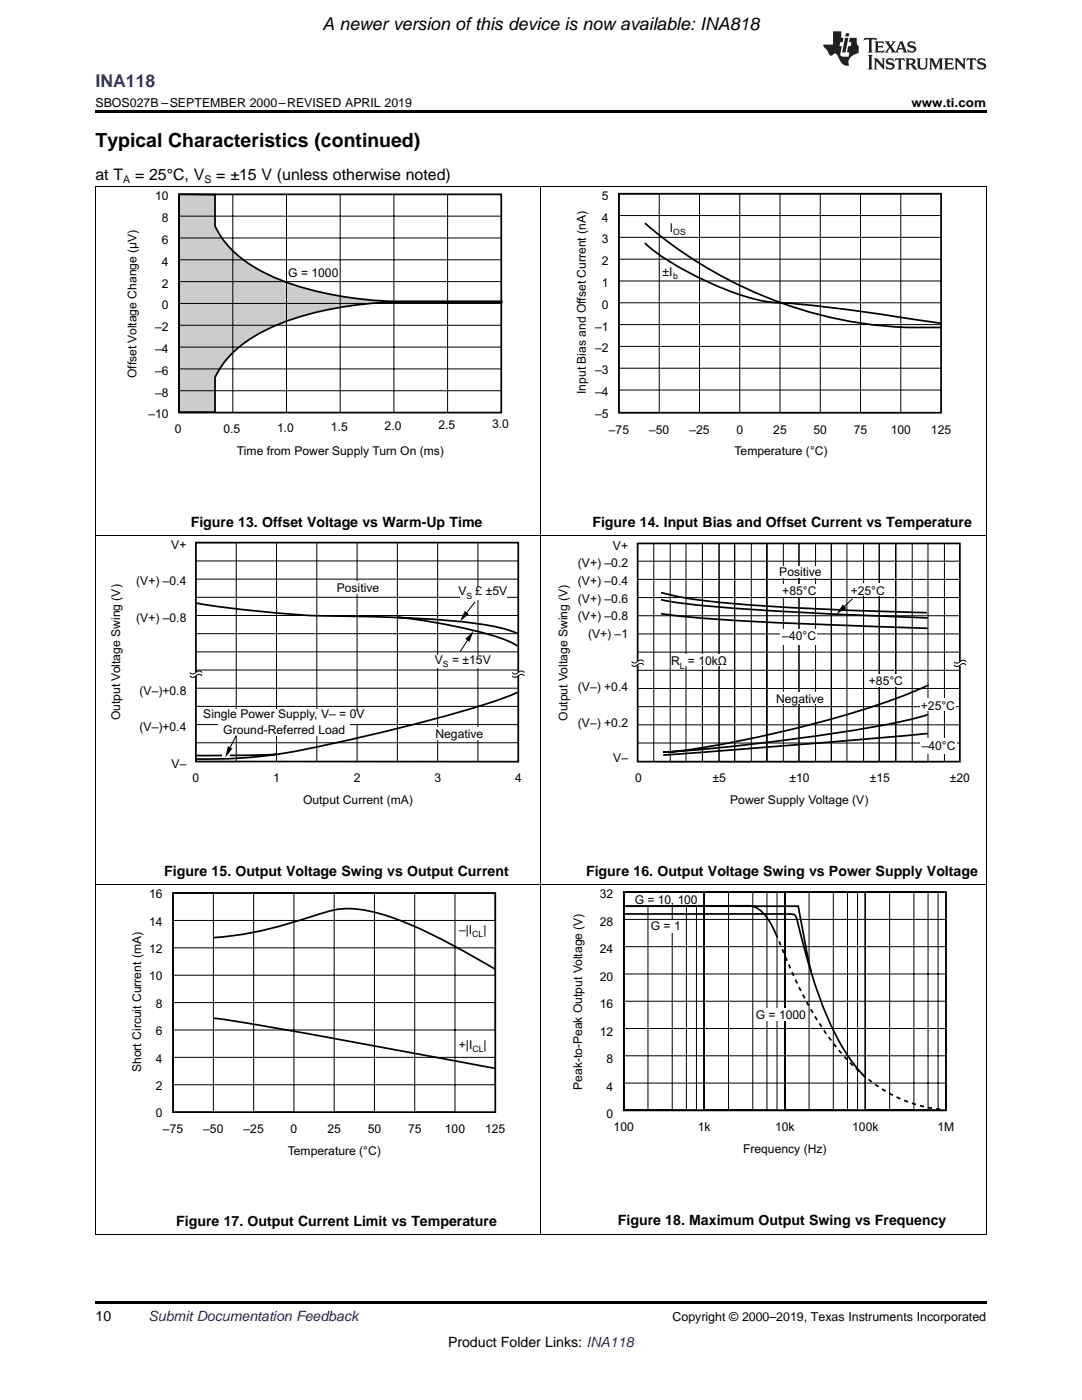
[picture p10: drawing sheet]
<svg xmlns="http://www.w3.org/2000/svg" width="216mm" height="279mm" viewBox="0 0 216 279" stroke-linecap="round" stroke-linejoin="round" font-family="sans-serif">
<path d="M19 246.5h.2zM196.7 246.5h.1zM19 259.7h177.8v.5h-177.8z" fill="#000"/>
<g fill="none" stroke="#000" stroke-width=".2">
<path d="M19.1 176.5v70M34.5 178.2h64.3v5.5h-64.3zM34.5 178.2h8.1v43.8h-8.1zM50.6 178.2h8v43.8h-8zM66.7 178.2h8v43.8h-8zM82.8 178.2h8v43.8h-8zM107.9 176.5v70M124.5 178h16v43.6h-16zM124.5 178h4.8v43.6h-4.8zM124.5 178h9.6v43.6h-9.6zM124.5 178h12.5v43.6h-12.5zM124.5 178h14.5v43.6h-14.5z"/>
<path d="M140.5 178h16.1v43.6h-16.1zM140.5 178h4.9v43.6h-4.9zM140.5 178h9.7v43.6h-9.7zM140.5 178h12.5v43.6h-12.5zM140.5 178h14.5v43.6h-14.5zM156.6 178h16.1v43.6h-16.1zM156.6 178h4.8v43.6h-4.8zM156.6 178h9.7v43.6h-9.7zM156.6 178h12.5v43.6h-12.5zM156.6 178h14.5v43.6h-14.5zM172.7 178h16v43.6h-16zM172.7 178h4.8v43.6h-4.8z"/>
<path d="M172.7 178h9.7v43.6h-9.7zM172.7 178h12.5v43.6h-12.5zM172.7 178h14.5v43.6h-14.5zM196.8 176.5v70M34.5 189.2h64.3v5.4h-64.3zM124.5 194.4h64.3v5.4h-64.3zM124.5 183.5h64.3v5.4h-64.3zM34.5 200.1h64.3v5.5h-64.3zM34.5 211h64.3v5.5h-64.3zM124.5 216.2h64.3v5.4h-64.3zM124.5 205.3h64.3v5.4h-64.3zM19 246.4h177.8"/>
</g>
<path d="M34.5 178.2h64.3v43.8h-64.3zM124.5 178h64.3v43.6h-64.3zM42.5 187.1a90.5 90.5 0 0 0 22.3-5 17.8 17.8 0 0 1 11.4 .3 100 100 0 0 1 20.8 10l1.8 1M124.4 182.4h33.1a1.19 1.19 0 0 1 1.5 1 97.8 97.8 0 0 0 8.3 24.3l2.6 4 2.8 3.3M124.5 180.9l23-.1a5.9 5.9 0 0 1 4.3 .9 12.3 12.3 0 0 1 3 4.7M125 180.9h34.3l1.6 8.9 1 4M42.7 203.2a1511.4 1511.4 0 0 1 51.8 9.2l4.3 .8" fill="none" stroke="#000" stroke-width=".35"/>
<path d="M154.8 186.4l.3 .6a90.6 90.6 0 0 0 11 21 33.5 33.5 0 0 0 16.8 12.5l2.7 .6 2.9 .4" fill="none" stroke="#000" stroke-width=".35" stroke-dasharray=".8 .8" stroke-linecap="butt"/>
<g fill="#fff">
<path d="M126.5 178.3h13.2v2.2h-13.2z"/>
<path d="M129.8 183.8h6.1v2.4h-6.1z"/>
<path d="M151.7 201.2h7.9v2.6h-7.9z"/>
</g>
<g fill="none" stroke="#000" stroke-width=".2">
<path d="M19.1 106.9v69.6M39.1 111.9h64.3M39.1 115.6h64.3M39.1 119.2h64.3M55.2 108.3v43.7M63.2 108.3v43.7M71.3 108.3v43.7M79.3 108.3v43.7M87.3 108.3v43.7M95.4 108.3v43.7M103.4 108.3h-64.3h8v43.7h-8M107.9 106.9v69.6"/>
<path d="M196.8 106.9v69.6M39.1 122.8h64.3M39.1 126.5h64.3M39.1 130.1h64.3M39.1 133.7h64.3M39.1 137.3h64.3M39.1 141h64.3M39.1 144.6h64.3M39.1 148.2h64.3M19 176.5h177.8"/>
</g>
<path d="M39.1 134.9v17.1h64.3v-17.1M39.1 134.1v-25.8h64.3v25.8M39.3 120.4a207.1 207.1 0 0 0 34.5 2.7 167.6 167.6 0 0 1 25.2 2l3.1 .8 1.1 .5M79.2 123.2a97.8 97.8 0 0 1 22 4.6l2 1.1M103.2 138.2a144.8 144.8 0 0 1-20.7 6.4l-9.8 2.4a158.8 158.8 0 0 1-23 4.2l-4.4 .2-6.1 .1M55.1 150.5l-4.7 .2-11.2 .1" fill="none" stroke="#000" stroke-width=".35"/>
<g fill="#fff">
<path d="M86.8 145.1h9.4v2.6h-9.4z"/>
<path d="M66.8 115.9h9.3v2.6h-9.3z"/>
<path d="M91.8 117.1h9.4v2.6h-9.4z"/>
<path d="M86.8 130.7h9.4v2.6h-9.4z"/>
</g>
<path d="M93.7 127l-1.9 3.1M94.8 120.1l-2.2 2.9" fill="none" stroke="#000" stroke-width=".2"/>
<path d="M92.7 121.9l.8 .7-1.7 1.4zM94.5 125.9l-.8 2.2-.9-.6z" fill="#000"/>
<g fill="#fff">
<path d="M43.6 141.5h26.3v5.3h-26.3z"/>
<path d="M68 142h5.5v2.6h-5.5z"/>
</g>
<path d="M37.9 134.9a.75 .75 0 0 0 1.2 0 .75 .75 0 0 1 1.2 0M37.9 134.2a.75 .75 0 0 0 1.2 0 .75 .75 0 0 1 1.2 0M102.2 134.9a.75 .75 0 0 0 1.2 0 .75 .75 0 0 1 1.2 0M102.2 134.2a.75 .75 0 0 0 1.2 0 .75 .75 0 0 1 1.2 0" fill="none" stroke="#000" stroke-width=".2"/>
<path d="M44.4 150.3h1.4v.9h-1.4z" fill="#fff"/>
<g fill="none" stroke="#000" stroke-width=".2">
<path d="M127.1 119.3h64.3M127.1 115.6h64.3M127.1 112h64.3M130.5 108.5h6.4v43.5h-6.4zM133.7 108.5h6.5v43.5h-6.5zM140.2 108.5h6.4v43.5h-6.4zM143.5 108.5h6.4v43.5h-6.4zM143.5 108.5v43.5M146.6 108.5h6.4v43.5h-6.4zM153 108.5h6.5v43.5h-6.5zM156.3 108.5h6.4v43.5h-6.4zM159.4 108.5v43.5"/>
<path d="M159.5 108.5h6.4v43.5h-6.4M165.9 108.5h6.4v43.5h-6.4zM169 108.5h6.4v43.5h-6.4zM172.3 108.5h6.4v43.5h-6.4zM175.5 108.5v43.5M178.7 108.5h6.5v43.5h-6.5zM182 108.5h6.5v43.5h-6.5zM127.1 137.4h64.3M127.1 133.8h64.3M127.1 130.1h64.3M127.1 126.5h64.3M127.1 122.9h64.3"/>
<path d="M47.1 146.8l-1.6 3.2M127.1 148.3h64.3M127.1 144.7h64.3M127.1 141h64.3"/>
</g>
<path d="M45.5 148.9l.9 .5-1.5 1.8z" fill="#000"/>
<path d="M131.9 118.3l.5 .1a70.9 70.9 0 0 0 14.5 2.1 766.2 766.2 0 0 0 38.1 1.8M131.9 119.7a192 192 0 0 0 23.7 2.3l29.5 1.3M127.2 132.8v19.2h64.3v-19.1M127.2 132v-23.5h64.3v23.5M131.9 122.5a338.8 338.8 0 0 0 33.1 2.2l20.1 .7M185.3 136.7a174.6 174.6 0 0 1-34.2 10.4 120.2 120.2 0 0 1-18.8 3 395 395 0 0 0 47.9-6.2l5-1.3M185.1 146.4l-21.8 1.9-31 2.4" fill="none" stroke="#000" stroke-width=".35"/>
<g fill="#fff">
<path d="M155.2 112.9h8.8v2.3h-8.8z"/>
<path d="M156.1 116.6h6.9v2.4h-6.9z"/>
<path d="M169.6 116.4h7.1v2.6h-7.1z"/>
<path d="M155.8 125.6h7.2v3.1h-7.2z"/>
<path d="M154.6 138.2h9.9v2.2h-9.9z"/>
<path d="M173.4 134.5h6.9v2.5h-6.9z"/>
<path d="M183.6 139.4h7.1v2.6h-7.1z"/>
<path d="M183.6 147.3h7.2v3.1h-7.2z"/>
</g>
<path d="M168.2 120.6l.7 .8-2 1.2z" fill="#000"/>
<path d="M170.1 119.5l-2.2 2.1M126 132.7a.75 .75 0 0 0 1.2 0 .75 .75 0 0 1 1.2 0M126 132a.75 .75 0 0 0 1.2 0 .75 .75 0 0 1 1.2 0M190.4 132.7a.75 .75 0 0 0 1.2 0 .75 .75 0 0 1 1.2 0M190.4 132.1a.75 .75 0 0 0 1.2 0 .75 .75 0 0 1 1.2 0" fill="none" stroke="#000" stroke-width=".2"/>
<path d="M134.5 130.7h9.8v2.2h-9.8z" fill="#fff"/>
<path d="M19.1 37.3v69.6M107.9 37.3v69.6M196.8 37.3v69.6M19 106.8h177.8" fill="none" stroke="#000" stroke-width=".2"/>
<path d="M35.7 38.8h7.2v6.3a20.4 20.4 0 0 0 9.7 9.3 62.4 62.4 0 0 0 22.9 5.6l3 .1h21.6v.2h-21.6a69.3 69.3 0 0 0-23.7 4.7 23.8 23.8 0 0 0-10.8 8.4l-1.1 1.9v7h-7.2z" fill="#ccc"/>
<path d="M35.7 38.8h7.2v6.3a20.4 20.4 0 0 0 9.7 9.3 62.4 62.4 0 0 0 22.9 5.6l3 .1h21.6v.2h-21.6a69.3 69.3 0 0 0-23.7 4.7 23.8 23.8 0 0 0-10.8 8.4l-1.1 1.9v7h-7.2zM35.7 38.8h64.3v43.5h-64.3zM123.5 38.7h64.3v43.7h-64.3zM128.7 44.5a85.5 85.5 0 0 0 52.3 20.9h6.8M128.7 48.5a54.8 54.8 0 0 0 16.9 9.6 29 29 0 0 0 11.6 2.4 511.5 511.5 0 0 1 30.6 4" fill="none" stroke="#000" stroke-width=".35"/>
<g fill="none" stroke="#000" stroke-width=".2">
<path d="M19 37.2h177.8M46.5 38.8v43.5M57.2 38.8v43.5M67.9 38.8v43.5M78.6 38.8v43.5M89.3 38.8v43.5M123.5 38.7h64.3M123.5 38.7h8v43.7h-8zM139.6 38.7h8v43.7h-8zM155.6 38.7h8.1v43.7h-8.1zM171.7 38.7h8v43.7h-8zM35.7 56.2h64.3"/>
<path d="M35.7 51.8h64.3M35.7 47.5h64.3M35.7 43.1h64.3M123.5 43h64.3M123.5 47.4h64.3M123.5 51.7h64.3M123.5 56.1h64.3M35.7 78h64.3M35.7 73.6h64.3M35.7 69.3h64.3M35.7 64.9h64.3M35.7 60.6h64.3"/>
<path d="M123.5 60.4h64.3M123.5 64.8h64.3M123.5 69.1h64.3M123.5 73.5h64.3M123.5 77.8h64.3"/>
</g>
<path d="M19 22h177.8v.5h-177.8z" fill="#000"/>
<g fill="#231f20">
<path d="M172.5 7.6l-.1 .5 .4-.2h.6v.1v2.1l-.2 .4h.9l-.2-.4v-2.1l.1-.1h.5l.5 .2-.2-.5zM174.5 8.3l.2 .3v1.5l-.2 .4h1.8l.2-.6a1.04 1.04 0 0 1-1.3 .2v-.7h.6l.3 .2v-.6l-.3 .2h-.6v-.6l.8-.1 .4 .3-.2-.5zM176.5 8.3l.9 1.1-.9 1.1h.8l-.2-.2 .4-.7 .5 .7-.2 .2h1.5l-.2-.2 .2-.4h.9l.1 .4-.2 .2h1l-.3-.3-.7-1.9h-.5l-.9 2-.8-1 .9-1h-.8l.1 .3-.4 .5-.3-.6 .1-.2zM179.7 8.6l.4 1h-.7zM181.3 8.4a.63 .63 0 0 0-.2 .7 .63 .63 0 0 0 .6 .4l.6 .2 .1 .2a.75 .75 0 0 1-.7 .4 .75 .75 0 0 1-.6-.5l.1 .7 .1-.1a1.11 1.11 0 0 0 1.5-.6 1.13 1.13 0 0 0-1.2-.8l-.1-.4a1.04 1.04 0 0 1 1.2 .2l-.2-.5-.2 .1-.4-.2zM173.2 10.9l.2 .4v2.2l-.2 .4h1l-.3-.4v-2.2l.3-.4zM174.3 11.6l.3 .4v1.5l-.3 .4h.8l-.2-.4v-1.3l1.5 1.7v-1.9l.2-.4h-.7l.2 .4v.9l-1.1-1.3zM177 11.8a.62 .62 0 0 0-.2 .7 .62 .62 0 0 0 .6 .4l.6 .1 .1 .3a.76 .76 0 0 1-.7 .3 .76 .76 0 0 1-.7-.4l.2 .7 .1-.1a1.11 1.11 0 0 0 1.5-.6 1.13 1.13 0 0 0-1.2-.8l-.1-.4a1.04 1.04 0 0 1 1.2 .2l-.2-.6-.2 .1-.5-.1zM178.7 11.6l-.2 .6a.61 .61 0 0 1 .8-.3v1.6l-.2 .4h.9l-.2-.4v-1.6a.63 .63 0 0 1 .7 .3l-.1-.6zM180.6 11.6l.3 .4v1.5l-.3 .4h1l-.2-.2-.1-.8 .6 .2a.76 .76 0 0 0 1.2 .7l-1-1a.58 .58 0 0 0 .6-.5 .58 .58 0 0 0-.5-.6zM181.4 11.9h.1a.45 .45 0 0 1 .5 .1 .45 .45 0 0 1 .1 .5l-.8 .2zM182.9 11.6l.2 .2a2.17 2.17 0 0 0 .3 1.9 .99 .99 0 0 0 1.6-.6v-1.1l.2-.4h-.7l.2 .2a1.92 1.92 0 0 1-.2 1.8 .6 .6 0 0 1-.9-.5v-1.1l.2-.4zM185.4 11.6l.2 .4v1.5l-.2 .4h.7l-.2-.4v-1.4l.8 1.8 .8-1.8v1.4l-.2 .4h.9l-.2-.4v-1.5l.2-.4h-.8l-.6 1.5-.6-1.5zM188.4 11.6l.2 .4v1.5l-.2 .4h1.8l.1-.6a1.04 1.04 0 0 1-1.2 .1v-.6h.5l.4 .2v-.6l-.4 .2h-.5v-.7h.8l.3 .3-.1-.6zM190.5 11.6l.2 .4v1.5l-.2 .4h.7l-.2-.4v-1.3l1.5 1.7v-1.9l.2-.4h-.7l.2 .4v.9l-1.1-1.3zM192.9 11.6l-.1 .6a.61 .61 0 0 1 .7-.3l.1 1.6-.3 .4h1l-.3-.4 .1-1.6a.63 .63 0 0 1 .7 .3l-.1-.6zM195.2 11.8a.62 .62 0 0 0-.2 .7 .62 .62 0 0 0 .6 .4l.6 .1 .1 .3a.76 .76 0 0 1-.7 .3 .76 .76 0 0 1-.6-.4l.1 .7 .1-.1a1.11 1.11 0 0 0 1.6-.6 1.13 1.13 0 0 0-1.3-.8l-.1-.4a1.04 1.04 0 0 1 1.2 .2l-.1-.6-.2 .1-.5-.1z"/>
<path d="M166.2 6.3v2.6h-1.9v.4l.8 .9a.91 .91 0 0 0 1 .8 .56 .56 0 0 1 .5-.3 .56 .56 0 0 1 .5 .3l.4 .8a1.53 1.53 0 0 0 1.9 1.2 1.54 1.54 0 0 1 1-2.1l.9-.3v-1.4a1.52 1.52 0 0 1-.4-1.6h-1.3l-.2 .8h.5l-.2 .8h-.5l-.1 1v.2l.4 .1-.2 .8a1.93 1.93 0 0 1-1.6-.3l.3-1.8h-.5l.2-.8h.4l.2-.8h-.4v-1.3zM168.6 7.6l-.6 2.9h.7l.6-2.9zM168.8 6.6l-.1 .7h.6l.2-.7z"/>
</g>
<text font-size="3.9" x="19" y="29.3">Typical Characteristics (continued)</text>
<text font-size="3.5" x="64.3" y="6">A newer version ofthis device is now available: INA818</text>
<text font-size="3.5" fill="#00f" x="19" y="17.3">INA118</text>
<g font-size="3.2">
<text x="19" y="36">at T</text>
<text x="27" y="36">= 25°C, V</text>
<text x="43.1" y="36">= ±15 V (unless otherwise noted)</text>
</g>
<g font-size="2.8">
<text x="38.1" y="105.1">Figure 13. Offset Voltage vs Warm-Up Time</text>
<text x="118.2" y="105.1">Figure 14. Input Bias and Offset Current vs Temperature</text>
<text x="32.8" y="174.8">Figure 15. Output Voltage Swing vs Output Current</text>
<text x="116.9" y="174.8">Figure 16. Output Voltage Swing vs Power Supply Voltage</text>
<text x="35.2" y="244.7">Figure 17. Output Current Limit vs Temperature</text>
<text x="123.3" y="244.4">Figure 18. Maximum Output Swing vs Frequency</text>
<text x="19" y="263.6">10</text>
<text x="89.4" y="268.9">Product Folder Links: INA118</text>
</g>
<text font-size="2.8" fill="#0000c8" x="29.6" y="263.6">Submit Documentation Feedback</text>
<g font-size="2.5">
<text x="19" y="21.4">SBOS027B –SEPTEMBER 2000–REVISED APRIL 2019</text>
<text x="181.9" y="21.4">www.ti.com</text>
<text x="134.2" y="263.6">Copyright © 2000–2019, Texas Instruments Incorporated</text>
</g>
<g font-size="2.4">
<text x="31" y="40">10</text>
<text x="120.1" y="39.9">5</text>
<text x="32.3" y="44.3">8</text>
<text x="120.1" y="44.2">4</text>
<text x="133.7" y="46.3">I</text>
<text x="32.3" y="48.7">6</text>
<text x="32.3" y="53.1">4</text>
<text x="120.1" y="48.6">3</text>
<text x="120.1" y="52.9">2</text>
<text x="32.3" y="57.4">2</text>
<text x="57.5" y="55.2">G = 1000</text>
<text x="120.1" y="57.3">1</text>
<text x="132.2" y="55.1">±I</text>
<text x="32.3" y="61.8">0</text>
<text x="118.7" y="66">–1</text>
<text x="120.1" y="61.6">0</text>
<text x="31" y="66.1">–2</text>
<text x="31" y="70.5">–4</text>
<text x="118.7" y="70.3">–2</text>
<text x="27.3" y="75.4" transform="rotate(-90 27.3 75.4)">Offset Voltage Change (µV)</text>
<text x="31" y="74.8">–6</text>
<text x="118.7" y="74.7">–3</text>
<text x="29.6" y="83.5">–10</text>
<text x="31" y="79.2">–8</text>
<text x="116.9" y="78.6" transform="rotate(-90 116.9 78.6)">Input Bias and Offset Current (nA)</text>
<text x="118.7" y="79">–4</text>
<text x="118.7" y="83.4">–5</text>
<text x="34.9" y="86.5">0</text>
<text x="44.6" y="86.3">0.5</text>
<text x="55.3" y="86.2">1.0</text>
<text x="66" y="86">1.5</text>
<text x="76.8" y="85.8">2.0</text>
<text x="87.5" y="85.6">2.5</text>
<text x="98.2" y="85.5">3.0</text>
<text x="121.5" y="86.7">–75</text>
<text x="129.5" y="86.7">–50</text>
<text x="137.6" y="86.7">–25</text>
<text x="147" y="86.7">0</text>
<text x="154.3" y="86.7">25</text>
<text x="162.3" y="86.7">50</text>
<text x="170.4" y="86.7">75</text>
<text x="177.7" y="86.7">100</text>
<text x="185.8" y="86.7">125</text>
<text x="47.3" y="90.8">Time from Power Supply Turn On (ms)</text>
<text x="146.6" y="90.8">Temperature (°C)</text>
<text x="34.2" y="109.5">V+</text>
<text x="115.3" y="113.2">(V+) –0.2</text>
<text x="122.3" y="109.7">V+</text>
<text x="27.2" y="116.8">(V+) –0.4</text>
<text x="67.2" y="118.1">Positive</text>
<text x="91.5" y="118.8">V</text>
<text x="94.9" y="118.8">£ ±5V</text>
<text x="115.3" y="116.8">(V+) –0.4</text>
<text x="155.5" y="115">Positive</text>
<text x="156.1" y="118.8">+85°C</text>
<text x="169.8" y="118.7">+25°C</text>
<text x="27.2" y="124.1">(V+) –0.8</text>
<text x="115.3" y="120.3">(V+) –0.6</text>
<text x="115.3" y="123.8">(V+) –0.8</text>
<text x="117.3" y="127.4">(V+) –1</text>
<text x="156.1" y="127.8">–40°C</text>
<text x="86.8" y="132.5">V</text>
<text x="90.2" y="132.5">= ±15V</text>
<text x="133.9" y="132.7">R</text>
<text x="137.3" y="132.7">= 10kΩ</text>
<text x="173.4" y="136.8">+85°C</text>
<text x="24" y="143.8" transform="rotate(-90 24 143.8)">Output Voltage Swing (V)</text>
<text x="27.9" y="138.7">(V–)+0.8</text>
<text x="40.6" y="143.4">Single Power Supply, V– = 0V</text>
<text x="113.2" y="143.9" transform="rotate(-90 113.2 143.9)">Output Voltage Swing (V)</text>
<text x="115.3" y="138">(V–) +0.4</text>
<text x="154.9" y="140.3">Negative</text>
<text x="183.8" y="141.6">+25°C</text>
<text x="27.9" y="146">(V–)+0.4</text>
<text x="44.6" y="146.5">Ground-Referred Load</text>
<text x="86.9" y="147.3">Negative</text>
<text x="115.3" y="145.1">(V–) +0.2</text>
<text x="183.9" y="149.6">–40°C</text>
<text x="34.2" y="153.2">V–</text>
<text x="38.4" y="156">0</text>
<text x="54.5" y="156">1</text>
<text x="70.6" y="156">2</text>
<text x="86.7" y="156">3</text>
<text x="102.8" y="156">4</text>
<text x="122.4" y="152.2">V–</text>
<text x="60.5" y="160.5">Output Current (mA)</text>
<text x="126.7" y="156.1">0</text>
<text x="142.1" y="156.1">±5</text>
<text x="145.7" y="160.5">Power Supply Voltage (V)</text>
<text x="157.5" y="156.1">±10</text>
<text x="173.5" y="156.1">±15</text>
<text x="189.5" y="156.1">±20</text>
<text x="29.8" y="179.3">16</text>
<text x="119.7" y="179.3">32</text>
<text x="29.8" y="184.7">14</text>
<text x="119.7" y="184.8">28</text>
<text x="126.6" y="180.3">G = 10, 100</text>
<text x="129.9" y="185.7">G = 1</text>
<text x="29.8" y="190.2">12</text>
<text x="91.6" y="186.4">–|I</text>
<text x="96.5" y="186.4">|</text>
<text x="119.7" y="190.3">24</text>
<text x="29.8" y="195.7">10</text>
<text x="119.7" y="195.8">20</text>
<text x="31.1" y="201.1">8</text>
<text x="119.7" y="201.2">16</text>
<text x="150.8" y="203.3">G = 1000</text>
<text x="31.1" y="206.6">6</text>
<text x="91.6" y="209.3">+|I</text>
<text x="96.5" y="209.3">|</text>
<text x="119.7" y="206.7">12</text>
<text x="28.1" y="214" transform="rotate(-90 28.1 214)">Short Circuit Current (mA)</text>
<text x="31.1" y="212.1">4</text>
<text x="121" y="212.2">8</text>
<text x="31.1" y="217.5">2</text>
<text x="116.2" y="217.5" transform="rotate(-90 116.2 217.5)">Peak-to-Peak Output Voltage (V)</text>
<text x="121" y="217.7">4</text>
<text x="31.1" y="223">0</text>
<text x="32.5" y="226.1">–75</text>
<text x="40.6" y="226.1">–50</text>
<text x="48.6" y="226.1">–25</text>
<text x="58" y="226.1">0</text>
<text x="65.3" y="226.1">25</text>
<text x="73.4" y="226.1">50</text>
<text x="81.4" y="226.1">75</text>
<text x="88.8" y="226.1">100</text>
<text x="96.8" y="226.1">125</text>
<text x="121" y="223.2">0</text>
<text x="122.4" y="225.8">100</text>
<text x="139.3" y="225.8">1k</text>
<text x="154.7" y="225.8">10k</text>
<text x="170.1" y="225.8">100k</text>
<text x="187.1" y="225.8">1M</text>
<text x="57.4" y="230.4">Temperature (°C)</text>
<text x="148.3" y="230.1">Frequency (Hz)</text>
</g>
<g font-size="2.1">
<text x="24.6" y="36.6">A</text>
<text x="40.8" y="36.6">S</text>
</g>
<g font-size="1.7">
<text x="134.3" y="47">OS</text>
<text x="134.3" y="55.8">b</text>
<text x="93.1" y="119.5">S</text>
<text x="88.4" y="133.2">S</text>
<text x="135.6" y="133.4">L</text>
<text x="94.2" y="187">CL</text>
<text x="94.3" y="210">CL</text>
</g>
</svg>
